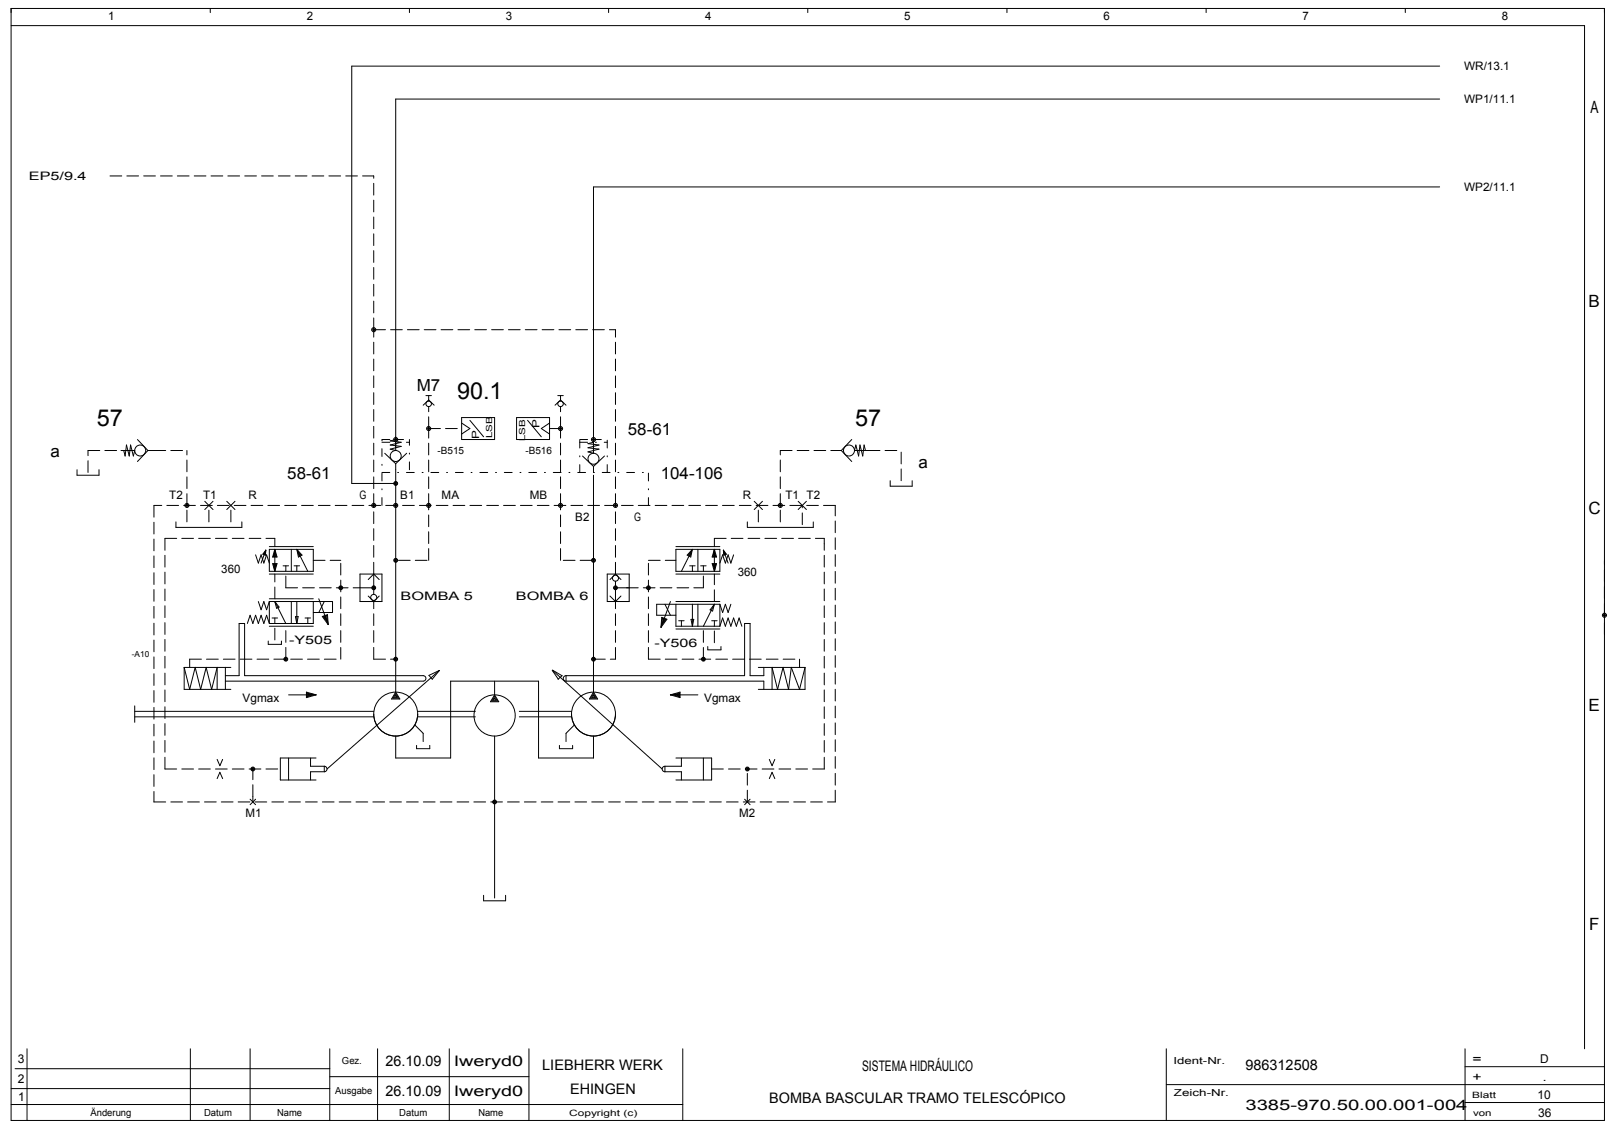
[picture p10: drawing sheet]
<svg xmlns="http://www.w3.org/2000/svg" width="582mm" height="406mm" viewBox="0 0 582 406" stroke-linecap="round" stroke-linejoin="round" font-family="sans-serif">
<g fill="none" stroke="#000" stroke-width=".36">
<path d="M4 3.1h574.2v400.9h-574.2zM4 9.2h567v369M75.8 3.1v1.4M147.6 3.1v1.4M219.3 3.1v1.4M291.1 3.1v1.4M362.9 3.1v1.4M434.6 3.1v1.4M506.4 3.1v1.4M518.8 35.7h-376.2v126.7l-2-.5 4-.9-4-.5 4-1-4-.5 2-.5M518.8 23.8h-392v150.5h15.8M518.8 67.4h-304.9v96l-2-.5 4-1-4-.4 4-1-4-.5 2-.5"/>
<path d="M49.5 158.5l3.8 3.9M152.5 146.1l2-1.9 2 1.9M153.5 142.6h2M154.5 142.6v2M166.4 150.6h11.8v7.9h-11.8zM166.4 152.5l2.9 2-2.9 2M169.3 151.6l5 5.9M186.2 150.6h11.8v7.9h-11.8zM190.1 151.6l5 5.9M198 152.5l-2.9 2 2.9 2M200 146.1l2-1.9 2 1.9M201 142.6h2"/>
<path d="M202 142.6v2M306.9 158.5l-3.7 3.9M27.8 169.4v2h7.9v-2M43.6 162.4h4.9l-.4 2-1-3.9-.5 3.9-1-3.9-.5 3.9-.5-2M53.3 162.4h2.2M53.3 162.4l-3.8 4M138.6 163.4l4 3.8M142.6 167.2v82.4M146.6 163.4l-4 3.8M209.9 164.4l4 3.8M213.9 168.2v2.2M213.9 171.4v78.2"/>
<path d="M217.8 164.4l-3.9 3.8M301 162.4h2.2M303.2 162.4l3.7 4M311.9 162.4l-.5-1.9-.5 3.9-1-3.9-.5 3.9-1-3.9-.5 1.9h5M320.8 173.3v2h7.9v-2M63.4 188.2v2h23.8v-2M73.8 180.8l3 2.9M76.8 180.8l-3 2.9M81.7 180.8l3 2.9M84.7 180.8l-3 2.9M95.8 198.4l-1.7 4.6M95.8 198.4l-.1 1.8-1-.4z"/>
<path d="M95.8 198.4l-.3 1.6-.6-.2 .7-.9-.2 .9-.3-.1 .3-.4M97.1 198.1h15.8v7.9h-15.8zM97.1 197.1h15.8M99 198.1v7.9M99 198.1l.8 2.8h-1.6zM99 198.1l.5 2.6h-1l.5-1.7 .2 1.5h-.5l.3-.8M105 198.1v7.9M107 198.1l3.9 7.9M107 198.1l1.8 2.1-1.2 .7zM107.3 198.7l1 1.4-.5 .3-.5-1.6M243.6 198.1h15.8v7.9h-15.8zM243.6 197.1h15.8"/>
<path d="M249.2 198.7l-1.1 1.4 .6 .3 .5-1.6M249.5 198.1l-3.9 7.9M249.5 198.1l-.6 2.8-1.3-.7zM251.5 198.1v7.9M257.4 198.1l.8 2.8h-1.6zM257.4 198.1l-.4 2.6h1l-.6-1.7-.1 1.5h.5l-.4-.8M257.4 198.1v7.9M260.7 198.4l1.7 4.6M260.7 198.4l1.1 1.4-1 .4zM260.7 198.4l.3 1.6 .6-.2-.7-.9 .2 .9 .3-.1-.4-.4M269.3 188.2v2h23.8v-2M271.8 180.8l3 2.9"/>
<path d="M274.8 180.8l-3 2.9M287.6 180.8l3 2.9M290.6 180.8l-3 2.9M92.1 200.1l1 2.9 1-2.9 1 2.9 1-2.9 1 2.9M93.1 216.9l1 3 1-3 1 3 1-3M97.1 216.9h22.7v4h-6.9M97.1 216.9v7.9M97.1 215.9h15.8M97.1 207h15.8M98.2 203.2h1.6l-.8 2.8zM99 216.9l1.6 2-.9 .4zM99 216.9l4 7.9"/>
<path d="M99 204.4l.4-.8h-.5l.1 1.5 .6-1.7h-1l.4 2.6M102 204h2M103 204v2M105 216.9v7.9M106 204h1.9M107 204v2M107 216.9v7.9M112.9 216.9v7.9h-15.8M114.9 215.9l3.4 9.3M116.9 216.9l-2 4M129.7 207h8v9.9h-8zM129.7 211.9h5"/>
<path d="M132.7 214.9l2 2 2-2M134.7 207v7.3M134.7 207l2 2M134.7 207l-2 2M218.8 207h8v9.9h-8zM219.8 214.9l2 2M219.8 209l2-2 2 2M221.8 211.9h5M221.8 209.6v7.3M223.8 214.9l-2 2M239.6 217.9l2 3.9M241.6 216.9l-3.4 9.3"/>
<path d="M243.6 216.9h15.8M243.6 217.9v7.9h15.8M243.6 207h15.8M248.5 204h2M249.5 204v2M249.5 217.9v7.9M251.5 217.9v7.9M252.5 204h2M253.5 204v2M256.6 203.2h1.6l-.8 2.8zM257.4 204.4l-.3-.8h.5l-.2 1.5-.5-1.7h1l-.5 2.6M257.4 217.9l-.6 2.4-.9-.4z"/>
<path d="M257.4 217.9l-3.9 7.9M259.4 217.9h-22.7v3.9h6.9M259.4 217.9l1 3 1-3 1 3 1-3M259.4 217.9v7.9M264.4 200.1l-1 2.9-1-2.9-1 2.9-1-2.9-1 2.9M89.1 224.8l1-3 1 3 1-3 1 3 1-3 1 3 1-3 1 3M96.7 231.1v1.2h4.7v-1.2M97.1 225.8h15.8M98.1 222.8h1.9M99 222.8v2M106.5 222.3h1l-.5 2.5zM109.9 222.8h2"/>
<path d="M110.9 222.8v2M116.1 222.3l1.9-.7 .3 3.6zM117.6 223.3l-.7-.8 .5-.2 .5 1.9-1.4-1.8 1.2-.5 .6 3.3M238.5 222.6l1.8 .7-2.1 2.9zM238.9 224.3l.7-.8-.6-.2-.4 1.9 1.4-1.8-1.2-.5-.6 3.3M243.6 226.8h15.8M244.6 223.8h2M245.6 223.8v2M249 223.3h1l-.5 2.5zM255.1 233.1v1.2h4.7v-1.2M256.5 223.8h1.9M257.4 223.8v2"/>
<path d="M259.4 225.8l1-3 1 3 1-3 1 3 1-3 1 3 .9-3 1 3M48.5 254.5v6M48.5 258.5h86.2M48.5 256.5h86.2M66.4 240.7v7.9h16.8M66.4 240.7l1.9 7.9 2-7.9 2 7.9 2-7.9 2 7.9 1.9-7.9v7.9M66.4 240.7h16.8M81.2 243.6h5v-18.8h1.9v18.8h64.4M81.2 240.7v7.9M104 250.6h9.9M110.4 249.6l3.5 1-3.5 .9zM111.9 250.6l-1 .3v-.5l1.9 .2-2.2 .6v-1.2l3.3 .6"/>
<path d="M134.7 257.5a7.9 7.9 0 0 0 7.9 7.9 7.9 7.9 0 0 0 7.9-7.9M142.6 250.7l.5 .7h-.9zM142.6 250.2l1 1.5h-2zM142.6 249.6l1.5 2.4h-3zM150.5 258.5h20.8M150.5 256.5h20.8M152.5 243.6a.99 .99 0 0 1 1 1 .99 .99 0 0 1-1 1h-71.3M154.6 243.5l3.7-1.8-2.5 3.2zM158.3 241.7l-40.5 35.6M178.2 250.6l1.5 2.4h-2.9zM178.2 251.1l1 1.6h-2zM178.2 251.7l.4 .7h-.9z"/>
<path d="M178.2 245.6v5M187.1 258.5h18.9M187.1 256.5h18.9M199 241.6l39.6 35.7M199 241.7l2.2 3.2M199.1 241.6l3.4 2M202.6 243.6l-1.5 1.3M204 243.6a.99 .99 0 0 0-1 1 .99 .99 0 0 0 1 1M204 243.6v2M204 245.6h71.3v3M206 257.5a7.9 7.9 0 0 0 7.9 7.9 7.9 7.9 0 0 0 7.9-7.9M213.9 250.7l.5 .7h-.9z"/>
<path d="M213.9 250.2l1 1.5h-2zM213.9 249.6l1.5 2.4h-3zM241.6 250.6h9.9M241.6 250.6l3.3-.6v1.2l-2.2-.6 1.9-.2v.5l-1-.3M241.6 250.6l3.5-1v1.9zM273.3 240.7h16.8M275.3 240.7v2.9h-5v-18.8h-2v18.8h-64.3M290.1 240.7l-2 7.9-2.9-7.9-1 7.9-2-7.9-2 7.9-2-7.9v7.9M290.1 240.7v7.9h-16.8M78.2 273.8l1 2.3 1-2.3M104 273.3v7.9M111.9 273.3v3h5"/>
<path d="M113.9 273.3h-12.9v7.9h12.9M116.8 276.3a.99 .99 0 0 1 1.1 1 .99 .99 0 0 1-1 1M116.9 278.3h-5v2.9M116.9 276.3v2M142.6 265.4v7.9h19.8v-27.7h31.7v27.7h19.8v-7.9M150.1 268.8v1.2h4.8v-1.2M178.2 265.4v58.4M201.6 268.8v1.2h4.8v-1.2M239.6 276.3a.99 .99 0 0 0-1 1 .99 .99 0 0 0 1 1M239.6 278.3h6v2.9M239.6 276.3v2M243.6 273.3h12.9v7.9h-12.9"/>
<path d="M245.6 273.3v3h-6M253.5 273.3v7.9M277.2 273.8l1 2.3 1-2.3M78.2 280.7l1-2.2 1 2.2M90.1 288.2l2 2M92.1 288.2l-2 2M268.3 288.2l2 2M270.3 288.2l-2 2M277.2 280.7l1-2.2 1 2.2M174.3 322.8v2h7.9v-2M9.7 378.2v25.8M68.6 378.2v25.8"/>
<path d="M90.1 378.2v25.8M118.8 378.2v25.8M136.1 378.2v25.8M161.9 378.2v25.8M190.6 378.2v25.8M246.1 378.2v25.8M420.3 378.2v25.8M528 378.2v25.8M4 398.3h242.1M4 392.5h114.8M5.4 385.3h113.4M118.8 388.2h71.8"/>
<path d="M420.3 391.1h157.9M528 397.5h50.2M528 384.6h50.2"/>
<circle cx="134.7" cy="118.9" r=".74"/>
<circle cx="134.7" cy="118.9" r=".37"/>
<circle cx="142.6" cy="158.5" r=".37"/>
<circle cx="142.6" cy="158.5" r=".74"/>
<circle cx="154.5" cy="145.6" r=".99"/>
<circle cx="154.5" cy="154.5" r=".74"/>
<circle cx="154.5" cy="154.5" r=".37"/>
<circle cx="202" cy="145.6" r=".99"/>
<circle cx="202" cy="154.5" r=".74"/>
<circle cx="202" cy="154.5" r=".37"/>
<circle cx="213.9" cy="158.5" r=".74"/>
<circle cx="213.9" cy="158.5" r=".37"/>
<circle cx="50.5" cy="162.4" r="1.98"/>
<circle cx="142.6" cy="164.4" r="1.98"/>
<circle cx="142.6" cy="174.3" r=".5"/>
<circle cx="142.6" cy="174.3" r=".69"/>
<circle cx="142.6" cy="174.3" r=".2"/>
<circle cx="213.9" cy="165.4" r="1.98"/>
<circle cx="305.9" cy="162.4" r="1.98"/>
<circle cx="67.4" cy="182.2" r=".74"/>
<circle cx="67.4" cy="182.2" r=".37"/>
<circle cx="134.7" cy="182.2" r=".74"/>
<circle cx="134.7" cy="182.2" r=".37"/>
<circle cx="142.6" cy="182.2" r=".74"/>
<circle cx="142.6" cy="182.2" r=".37"/>
<circle cx="154.5" cy="182.2" r=".74"/>
<circle cx="154.5" cy="182.2" r=".37"/>
<circle cx="202" cy="182.2" r=".74"/>
<circle cx="202" cy="182.2" r=".37"/>
<circle cx="221.8" cy="182.2" r=".74"/>
<circle cx="221.8" cy="182.2" r=".37"/>
<circle cx="281.2" cy="182.2" r=".74"/>
<circle cx="281.2" cy="182.2" r=".37"/>
<circle cx="122.8" cy="211.9" r=".5"/>
<circle cx="122.8" cy="211.9" r=".69"/>
<circle cx="122.8" cy="211.9" r=".2"/>
<circle cx="134.7" cy="215.4" r="1.09"/>
<circle cx="134.7" cy="211.9" r=".5"/>
<circle cx="134.7" cy="211.9" r=".69"/>
<circle cx="134.7" cy="211.9" r=".3"/>
<circle cx="142.6" cy="202" r=".5"/>
<circle cx="142.6" cy="202" r=".69"/>
<circle cx="142.6" cy="202" r=".2"/>
<circle cx="213.9" cy="202" r=".69"/>
<circle cx="213.9" cy="202" r=".5"/>
<circle cx="213.9" cy="202" r=".2"/>
<circle cx="221.8" cy="208.5" r="1.09"/>
<circle cx="221.8" cy="211.9" r=".69"/>
<circle cx="221.8" cy="211.9" r=".3"/>
<circle cx="221.8" cy="211.9" r=".5"/>
<circle cx="233.7" cy="211.9" r=".5"/>
<circle cx="233.7" cy="211.9" r=".69"/>
<circle cx="233.7" cy="211.9" r=".2"/>
<circle cx="103" cy="237.7" r=".69"/>
<circle cx="103" cy="237.7" r=".5"/>
<circle cx="103" cy="237.7" r=".2"/>
<circle cx="142.6" cy="237.7" r=".5"/>
<circle cx="142.6" cy="237.7" r=".69"/>
<circle cx="142.6" cy="237.7" r=".2"/>
<circle cx="213.9" cy="237.7" r=".69"/>
<circle cx="213.9" cy="237.7" r=".5"/>
<circle cx="213.9" cy="237.7" r=".2"/>
<circle cx="253.5" cy="237.7" r=".5"/>
<circle cx="253.5" cy="237.7" r=".69"/>
<circle cx="253.5" cy="237.7" r=".2"/>
<circle cx="578.2" cy="221.8" r=".74"/>
<circle cx="578.2" cy="221.8" r=".37"/>
<circle cx="142.6" cy="257.5" r="7.9"/>
<circle cx="178.2" cy="258" r="7.4"/>
<circle cx="213.9" cy="257.5" r="7.9"/>
<circle cx="91.1" cy="277.3" r=".69"/>
<circle cx="91.1" cy="277.3" r=".5"/>
<circle cx="91.1" cy="277.3" r=".2"/>
<circle cx="269.3" cy="277.3" r=".5"/>
<circle cx="269.3" cy="277.3" r=".69"/>
<circle cx="269.3" cy="277.3" r=".2"/>
<circle cx="178.2" cy="289.2" r=".5"/>
<circle cx="178.2" cy="289.2" r=".69"/>
<circle cx="178.2" cy="289.2" r=".2"/>
</g>
<g fill="none" stroke="#000" stroke-width=".36" stroke-dasharray="2.8 2.8 .4 2.8">
<path d="M137.7 159.5h9.9M137.7 158.5h4.9M142.6 158.5h5M208.9 159.5h9.9M208.9 158.5h5M213.9 158.5h4.9M137.7 170.4h96M147.6 169.4v-10.9M208.9 170.4v-11.9M213.9 161.5v-3M218.8 170.4v-11.9M137.7 182.2v-23.7"/>
<path d="M233.7 182.2v-11.8"/>
</g>
<g fill="none" stroke="#000" stroke-width=".36" stroke-dasharray="4.2 1.8">
<path d="M39.6 63.4h95.1M134.7 118.9v-55.5M134.7 118.9h87.1M154.5 154.5v-7.9M154.5 154.5h11.9M198 154.5h4M202 154.5v-7.9M31.7 170.4v-8M31.7 162.4h11.9M55.5 162.4h11.9M281.2 162.4h19.8M312.9 162.4h11.9"/>
<path d="M324.8 173.3v-10.9M55.5 182.2v107M59.4 194.1h39.6M67.4 188.2v-6M67.4 182.2v-19.8M75.3 188.2v-6M83.2 188.2v-6M99 197.1v-3M134.7 182.2v-63.3M154.5 182.2v-27.7M202 182.2v-27.7M221.8 182.2v-63.3"/>
<path d="M257.4 197.1v-3M257.4 194.1h39.6M273.3 188.2v-6M281.2 188.2v-6M281.2 182.2v-19.8M289.1 189.2v-7M297 196.1v-2M301 182.2h-245.5M99 215.9v-8.9M103 211.9v-4.9M103 211.9h26.7M112.9 202h9.9"/>
<path d="M134.7 207v-24.8M143.6 202h10.9M154.5 202v-19.8M202 202v-19.8M203 202h11.9M221.8 207v-24.8M225.8 211.9h27.7M233.7 202h9.9M253.5 211.9v-4.9M257.4 216.9v-9.9M68.3 237.7h54.5M99 230.8v-5"/>
<path d="M103 237.7v-11.9M122.8 237.7v-35.7M134.7 237.7v-20.8M134.7 237.7h7.9M213.9 237.7h7.9M221.8 237.7v-20.8M233.7 237.7v-35.7M233.7 237.7h54.4M253.5 237.7v-10.9M257.4 231.7v-4.9M578.2 228.8v-7M578.2 221.8v-19.8"/>
<path d="M68.3 240.7v-3M288.1 240.7v-3M59.4 277.3v-83.2M59.4 277.3h41.6M149.5 261.4l3 3M152.5 267.4v-3M204 267.4v-3M204 264.4l2.9-3M256.5 277.3h40.5M297 277.3v-81.2M55.5 289.2h245.5M91.1 289.2v-2"/>
<path d="M91.1 287.2v-9.9M269.3 289.2v-11.9M301 289.2v-107"/>
</g>
<g font-size="8.4">
<text x="164.7" y="143.7">90.1</text>
<text x="34.9" y="153.6">57</text>
<text x="308.2" y="153.6">57</text>
</g>
<g font-size="6.1">
<text x="573.2" y="40.9">A</text>
<text x="572.5" y="110.5">B</text>
<text x="572.4" y="185.2">C</text>
<text x="572.5" y="256.2">E</text>
<text x="572.7" y="335.2">F</text>
</g>
<g font-size="6">
<text x="150.2" y="140.9">M7</text>
<text x="226.3" y="156.7">58-61</text>
<text x="18.1" y="164.6">a</text>
<text x="103.5" y="172.6">58-61</text>
<text x="238.1" y="172.6">104-106</text>
<text x="331" y="168.6">a</text>
</g>
<g font-size="5.2">
<text x="138.9" y="384.4">26.10.09</text>
<text x="163.8" y="384.4">lweryd0</text>
<text x="195.4" y="385.8">LIEBHERR WERK</text>
<text x="310.7" y="386.1">SISTEMA HIDRÁULICO</text>
<text x="448.8" y="385.8">986312508</text>
<text x="138.9" y="395.1">26.10.09</text>
<text x="163.8" y="395.1">lweryd0</text>
<text x="205.5" y="394.4">EHINGEN</text>
<text x="277.2" y="397.6">BOMBA BASCULAR TRAMO TELESCÓPICO</text>
<text x="448.8" y="400.2">3385-970.50.00.001-004</text>
</g>
<g font-size="4.4">
<text x="6.4" y="383.3">3</text>
<text x="530.7" y="383.3">=</text>
<text x="555.1" y="383.3">D</text>
<text x="530.7" y="389.8">+</text>
<text x="556" y="389.8">.</text>
<text x="6.4" y="390.5">2</text>
<text x="6.5" y="397">1</text>
<text x="554.1" y="396.3">10</text>
<text x="554.3" y="402.7">36</text>
</g>
<g font-size="4.2">
<text x="38.9" y="7.1">1</text>
<text x="110.6" y="7.1">2</text>
<text x="182.3" y="7.1">3</text>
<text x="254.1" y="7.1">4</text>
<text x="325.8" y="7.1">5</text>
<text x="397.7" y="7.1">6</text>
<text x="469.4" y="7.1">7</text>
<text x="541.2" y="7.1">8</text>
<text x="527.6" y="25.4">WR/13.1</text>
<text x="527.6" y="37.3">WP1/11.1</text>
<text x="10.4" y="65">EP5/9.4</text>
<text x="527.6" y="68.9">WP2/11.1</text>
<text x="61" y="179.8">T2</text>
<text x="73.2" y="179.8">T1</text>
<text x="89.5" y="179.8">R</text>
<text x="129.5" y="179.8">G</text>
<text x="144.3" y="179.8">B1</text>
<text x="159.2" y="179.8">MA</text>
<text x="190.9" y="179.8">MB</text>
<text x="267.7" y="179.8">R</text>
<text x="283.1" y="179.8">T1 T2</text>
<text x="207.3" y="187.7">B2</text>
<text x="228.5" y="187.7">G</text>
<text x="79.8" y="206.5">360</text>
<text x="265.9" y="207.5">360</text>
<text x="144.3" y="216.4">BOMBA 5</text>
<text x="185.9" y="216.4">BOMBA 6</text>
<text x="104.2" y="232.3">-Y505</text>
<text x="235.9" y="233.3">-Y506</text>
<text x="87.4" y="253.1">Vgmax</text>
<text x="253.8" y="253.1">Vgmax</text>
<text x="88.5" y="294.7">M1</text>
<text x="266.4" y="294.7">M2</text>
</g>
<g font-size="3.6">
<text x="194.4" y="154.2" transform="rotate(-90 194.4 154.2)">P</text>
<text x="172.6" y="158.1" transform="rotate(-90 172.6 158.1)">P</text>
<text x="157.7" y="163.8">-B515</text>
<text x="189.3" y="163.8">-B516</text>
</g>
<g font-size="3.5">
<text x="123.2" y="383.7">Gez.</text>
<text x="422.9" y="383.7">Ident-Nr.</text>
<text x="120.8" y="394.5">Ausgabe</text>
<text x="423.1" y="395.2">Zeich-Nr.</text>
<text x="32.6" y="402.4">Änderung</text>
<text x="73.5" y="402.4">Datum</text>
<text x="99.9" y="402.4">Name</text>
<text x="143.9" y="402.4">Datum</text>
<text x="172.4" y="402.4">Name</text>
</g>
<g font-size="3.1">
<text x="530.5" y="395.8">Blatt</text>
<text x="205.1" y="402.3">Copyright (c)</text>
<text x="530.8" y="402.3">von</text>
</g>
<g font-size="3">
<text x="177.4" y="158" transform="rotate(-90 177.4 158)">LSB</text>
<text x="189.2" y="159" transform="rotate(-90 189.2 159)">LSB</text>
<text x="47.5" y="236.8">-A10</text>
</g>
</svg>
